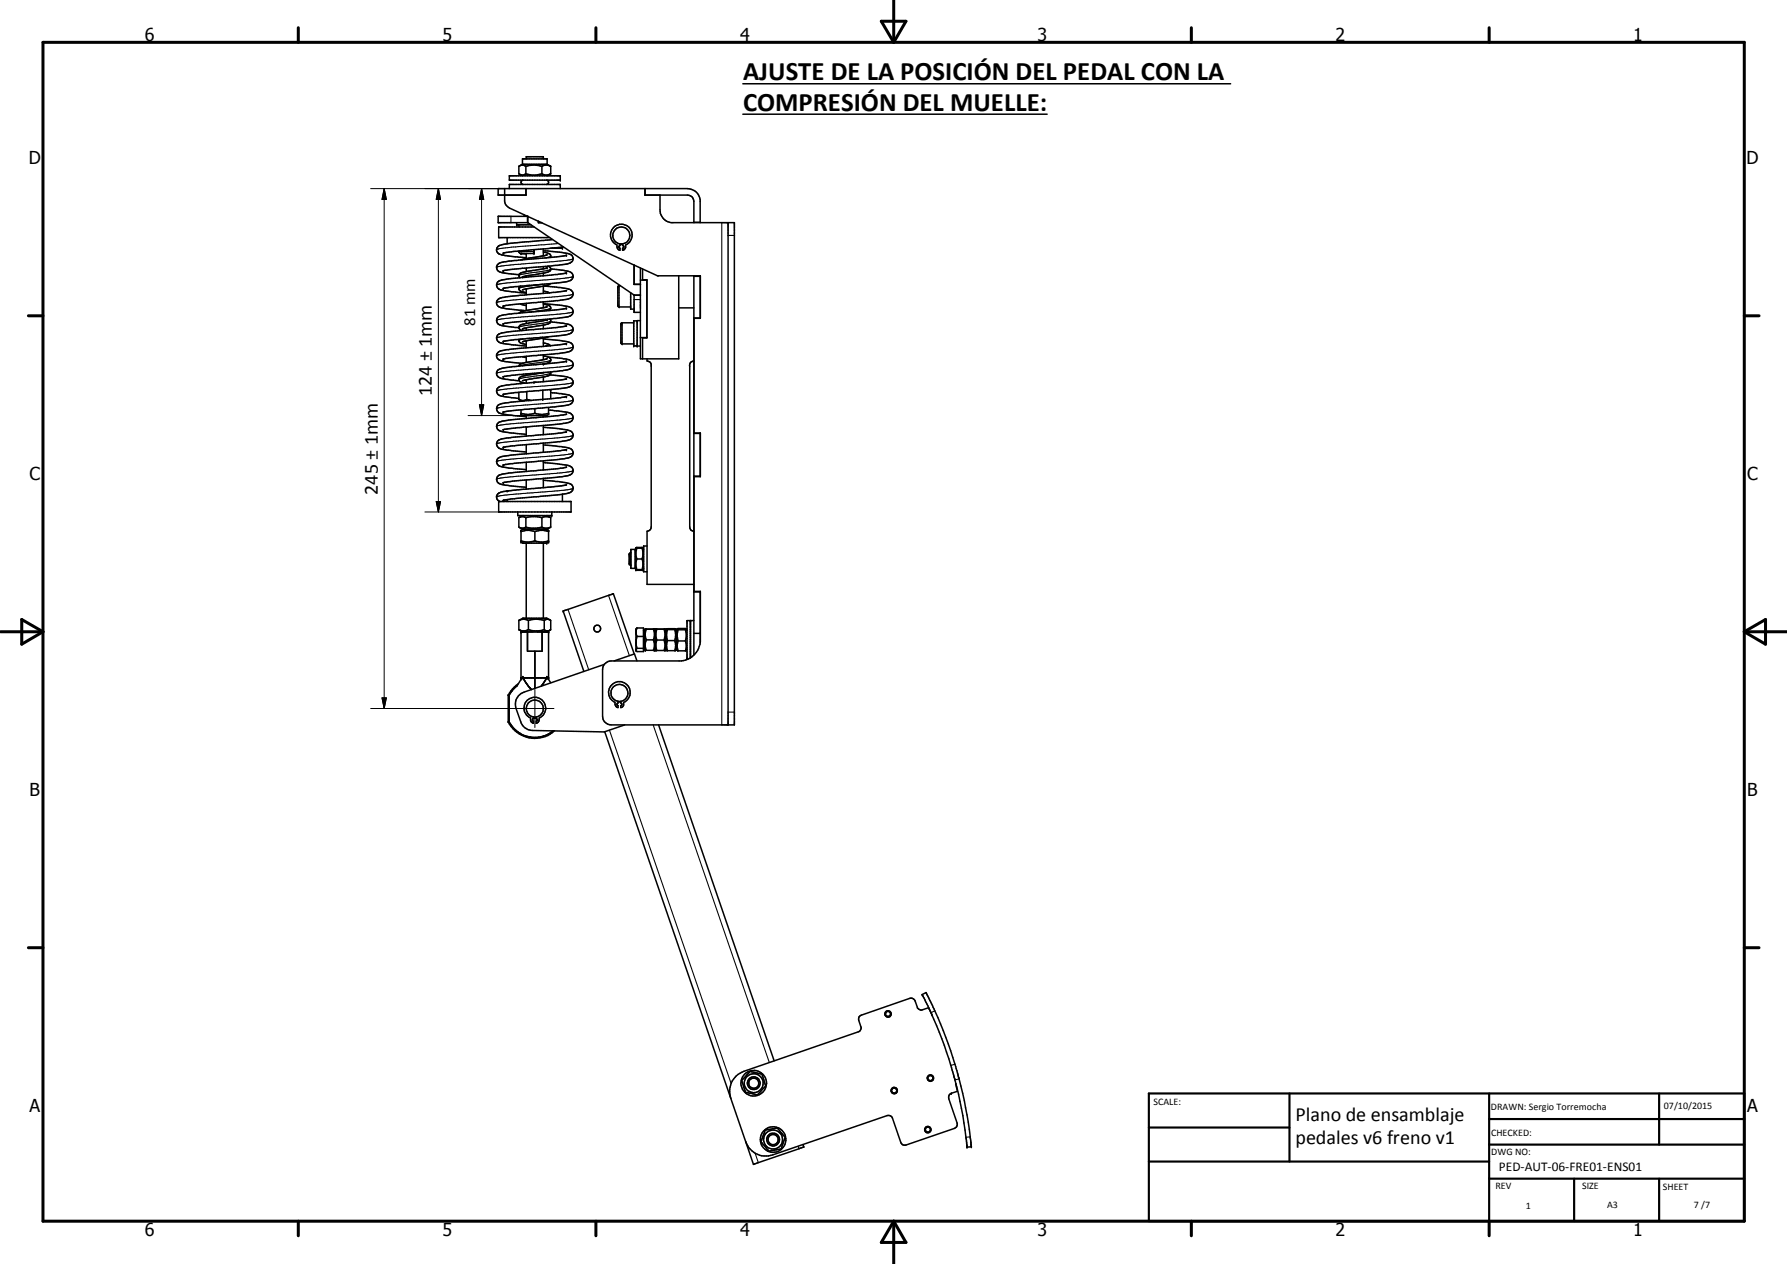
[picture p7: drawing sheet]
<svg xmlns="http://www.w3.org/2000/svg" width="420mm" height="297mm" viewBox="0 0 420 297" stroke-linecap="round" stroke-linejoin="round" font-family="sans-serif">
<g fill="none" stroke="#000" stroke-width=".35">
<path d="M174.7 19.7h114.6M122.8 38.6v-1.3h5.8v1.3M122.8 38.6h5.8M122.8 38.6l-.7 .4M123.6 39.1v1.8M123.6 39.1a1.3 1.3 0 0 0-1.6 0v1.8h.1M123.6 39.1a6.1 6.1 0 0 1 3.8 0M123.7 37.3v-.5h4.1v.5M127.4 39.1v1.8M127.4 39.1a1.96 1.96 0 0 1 2.1 0M128.6 38.6l.9 .5M129.5 39.1v1.8h-.1"/>
<path d="M174.7 26.8h71.5M117.1 50.8h7v1.5h-7zM118.6 44.3l.1 3.4 .3 .6 .8 .6 34.8 15.9h10l.1 10h-1.5v27h1.5v10.2h-1.5v27h1.5l-.1 12M119.2 55.8v1.5M119.3 57.3l-.8 .1a1.5 1.5 0 0 0-1.7 1.7 2.31 2.31 0 0 0 2.2 1l4.7 .5M119.7 41.3h12v1h-12zM119.7 44.3v-1h12v1M121.5 52.3v.5h3.3M122 52.8v.5M122 59v.3l.4 .3h3.1M122.1 40.9l.7 .4M122.7 59.6l1 .1"/>
<path d="M123 42.3a.51 .51 0 0 0-.5 .5 .51 .51 0 0 0 .5 .5M123.2 50.5v.3M123.6 44.3l.1 1.5h-6.6v-1.5h44.5a3 3 0 0 1 3 2.6v5.4M123.6 40.9a1.23 1.23 0 0 1-1.5 0M123.6 40.9h.3a5.9 5.9 0 0 0 3.5 0M123.7 59.6v1.1M124 50.8v1.5M124.1 52.3l25 17M125.5 53.3h-8.2v2.5h11.9M125.5 58.7v.9M125.6 58.7l-.1 .9M126.6 52v.3h.8"/>
<path d="M126.6 52v.3M127.4 40.9a1.87 1.87 0 0 0 2 0M127.7 58.5l-7 .6-2.4 .4M127.8 58.5v1.6M127.8 59.2l.3 .1a1.06 1.06 0 0 1 1.3 1.2M127.8 58.9l4.5 .5a3.5 3.5 0 0 1 2.3 .8 1.26 1.26 0 0 1-1.2 1.8l-5.7 .7M128.5 42.3a.51 .51 0 0 1 .5 .5 .51 .51 0 0 1-.5 .5M128.6 59.9l-.9 .2M129.4 40.9l-.8 .4M129.9 56.3l-10.6 1M132.2 58v.3h-2.7M132.4 58l-4.7 .5"/>
<path d="M133.2 60l-2.4 .4-11.6 1.1a2.31 2.31 0 0 0-2.4 1 1.25 1.25 0 0 0 1.3 1.6l3.9 .5M133.2 60h.1M145.8 57.4h.6M145.8 57.3v.4l-.3 .3 .3 .3v.5l-.4-.1-.3-.4v-.7a2.55 2.55 0 0 1-1-3.9 2.55 2.55 0 0 1 4 0 2.55 2.55 0 0 1-1 3.9 1.03 1.03 0 0 1-.5 1.2h-.2v-.5l.3-.2-.1-.3-.2-.1v-.4M151.6 44.3v1.5h10a1.45 1.45 0 0 1 1.5 1.5v5M155.2 45.8v3.5a3 3 0 0 0 2.6 3h14.9v118h-29a2.09 2.09 0 0 1-2-2v-10.9a2 2 0 0 1 2-2.1h16.5a5.1 5.1 0 0 0 4.5-4.4M163.1 52.2h1.5M171.2 52.3v118M122.1 79.8a.64 .64 0 0 0 .3 .8l1.3 .3M122.3 71.4l1.4 .4M122.4 67.2a.78 .78 0 0 0-.3 1 .78 .78 0 0 0 .9 .4l.7 .1M122.7 77.7l-4.4 .5a1.27 1.27 0 0 0-1.3 .6 1.27 1.27 0 0 0 .1 1.4l.5 .4 1 .2 5.1 .5"/>
<path d="M123.7 63v.8M123.7 64.8v.4M123.7 67.9v1.4M123.7 71.3v1.6M123.7 75.4v.6M123.7 77v.6M123.7 64.8l-.9 .3M127.7 60.1l-5.2 1M127.7 62.7l-4.9 .3-4.5 .6M127.7 75.1l-9.4 1M127.8 71.4l4.5 .4a3.5 3.5 0 0 1 2.3 .8 1.26 1.26 0 0 1-1.2 1.9l-4.1 .5M127.8 62.7v.5"/>
<path d="M127.8 64.2v.6M127.8 67.2v1.8M127.8 71v1.3M127.8 75.1v.3M127.8 76.4v.9M127.8 79.4v2M127.8 75.4l-3.6 .5a3.9 3.9 0 0 0-2.2 .9 .82 .82 0 0 0 .7 .9M127.8 71.4l.3 .1a1.06 1.06 0 0 1 1.3 1.1l-.3 .4M127.8 68.4l1.4 .4M127.8 79.7l4.8 .5a1.93 1.93 0 0 1 2.2 1.3 1.97 1.97 0 0 1-2.2 1.4l-4.9 .5M127.9 67.2l-5.1 .9M127.9 67.2l4.8 .5a1.86 1.86 0 0 1 2 1.5 1.89 1.89 0 0 1-2.2 1.2l-14.2 1.5"/>
<path d="M128.6 72.1h.1M128.6 72.1l-5.4 1-.8 .2-.3 .3M128.6 62.9l-5.3 1a.96 .96 0 0 0-1.2 1.2l.1 .2M128.6 62.9h.1M128.6 75.1l-.8 .3M128.9 62.5l.5 .5M128.9 79.2l-6.1 1.1M129.1 73l-9.9 .9a2.85 2.85 0 0 0-2.4 1 1.52 1.52 0 0 0 1.8 1.7l3.4 .4M129.2 75l.2 .1v.5M129.3 75l-1.6 .1M129.4 66.7l-.7 .4-.8 .1M129.4 75.6l3.5 .5a1.62 1.62 0 0 1 1.8 1.5 1.59 1.59 0 0 1-1.3 1l-5.3 .6-7 .6-2.8 .5"/>
<path d="M129.4 63v.5a5.9 5.9 0 0 1-3.1 .9l-2.6 .4M129.4 75.6v.2a8 8 0 0 1-3.9 1l-2.7 .5M129.4 63h.1M129.5 63.2l2.8 .3a3.1 3.1 0 0 1 2.4 1 1.11 1.11 0 0 1-.7 1.5l-2.4 .4-10.5 1-2.8 .4M133.2 64.1l-2.2 .4-8.3 .7-4.4 .5a1.27 1.27 0 0 0-1.3 .6 1.27 1.27 0 0 0 .1 1.5l.5 .3 1 .2 5.1 .6M133.2 68.3h.1M133.2 76.6l-2.2 .4-8.3 .7M133.2 76.6h.1M133.2 72.4l-4.1 .6M133.2 72.4h.1M133.2 64.1h.1M133.2 68.3l-2.6 .4-12.5 1.2a1.23 1.23 0 0 0-1.2 .8 1.23 1.23 0 0 0 .5 1.4l1.4 .4 4.8 .5"/>
<path d="M145.9 67.1l-.5 .1-.1 .2v4.6l.2 .1h2.8M148.3 68.8v3.8h.8M149 75.9h-2.8l-.2 .1v4.6l.2 .2h2.8M149.1 62.3v4.5h1.5M149.1 69.3v4.1h1.5M149.1 69.3h1.5M149.1 66.8h1.5M149.8 75.4h-.8v5.9h.8M150.6 79.3h1.5M150.6 63v21.3h9v-19.5M150.6 65.8h1.5M150.6 75.4h-.8v5.9h.8"/>
<path d="M151.1 63.2v2.5h1v13.7h-1v4.9M159.6 72.3h3.5M163.1 74.7h1.5M163.1 64.8v89.2M163.1 64.9h1.5M118.3 92.7h.1M118.4 84.3v.1M122 86l-3.9 .5a1.23 1.23 0 0 0-1.4 1.3 1.23 1.23 0 0 0 1.4 1.2l4 .5M122 92.2v1.7M122 93.9a1.76 1.76 0 0 0 1.9 0M122 93.9l.7 .4M122 92.2l-3.7 .5"/>
<path d="M122.5 97.1l.5 .1a4.4 4.4 0 0 0 2.8-.1M122.7 85.4l-.5 .2-.2 .4M122.7 94.3h-.5a12.3 12.3 0 0 0-5.1 .9 1.22 1.22 0 0 0-.2 1.4 1.22 1.22 0 0 0 1.2 .7l5.6 .6M122.8 83.8l.9 .2M123.4 90l-.9 .2a13.5 13.5 0 0 0-5.3 .9 1.21 1.21 0 0 0-.3 1.3 1.21 1.21 0 0 0 1.2 .7l3.9 .5M123.7 80.1v1.6M123.7 83.7v1.5M123.7 87.9v.3M123.7 89.2v.8M123.7 97.7v.6M123.9 93.9l1 .2M123.9 92v1.9"/>
<path d="M125.8 96v1.1M125.8 97.1l.2 .1a4.6 4.6 0 0 0 3-.1M126.1 89.8l-.6 .1M127.6 91.7v2.2M127.7 83.4l-9.4 1M127.8 83.4v1.1M127.8 87.5v.1M127.8 88.6v1.1M127.8 97.7v.3M127.8 100v2.2M127.8 87.6l-1.2 .2a14.6 14.6 0 0 0-4.5 1 .81 .81 0 0 0 .1 .8 .81 .81 0 0 0 .8 .4h.4M127.8 83.7l.8 .1a.76 .76 0 0 1 .8 .5 .76 .76 0 0 1-.2 .8l-1.5 .5"/>
<path d="M127.8 80.6l1.3 .3 .3 .3M127.8 84.5l-5.1 .9M128 87.5l-.2 .1M128.6 81.2l-.3 .1M128.6 81.2h.1M128.6 84.3l-.8 .2M128.9 83.9a17.4 17.4 0 0 1 5.3 .9 1.15 1.15 0 0 1 .5 1.3 1.15 1.15 0 0 1-1.1 .8l-2.9 .4-10.3 .9-2.1 .4M129 95.8v1.6l-.4 .3h-5.7l-.4-.3v-1.1M129 96.4l3.9 .4a1.61 1.61 0 0 1 1.8 1.4 2.06 2.06 0 0 1-2.2 1.3l-10.9 1-3.3 .5M129.3 91.6l.2 .1v2M129.3 88.1l-1.1 .4-5.4 1M129.3 88.1l3.5 .4a2.05 2.05 0 0 1 1.9 1 1.49 1.49 0 0 1-1.7 1.6l-11 1.1"/>
<path d="M129.4 87.4l-.1 .7M129.5 92.2l2.1 .3a4.9 4.9 0 0 1 3 .8 1.31 1.31 0 0 1-.1 1.4 1.31 1.31 0 0 1-1.3 .5l-14.9 1.6M133.2 89v.1M133.2 97.3v.1M133.2 84.9l-2.4 .4-8.8 .7M133.2 84.9h.1M133.2 97.3l-2.2 .4-6.7 .6a28.1 28.1 0 0 0-7.1 1 1.2 1.2 0 0 0-.3 1.4 1.2 1.2 0 0 0 1.2 .7l5.6 .7M133.2 80.7l-3.8 .6-5.2 .4a27.1 27.1 0 0 0-6.9 1 1.21 1.21 0 0 0-.4 1.4 1.21 1.21 0 0 0 1.3 .7l4.6 .6M133.2 89l-2 .4-7.8 .6M133.2 93.2l-10.5 1.1M152.1 84.3v.5l.7 .2 .3 .6v38.2l-.2 .7-.8 .3v12.5h11M163.1 84.8a.98 .98 0 0 0-.9 1.3l.1 38.1a.87 .87 0 0 0 .8 .6"/>
<path d="M117.3 117.9h17v2.4h-17zM118.3 101h.1M118.4 105.1h.1M119.2 117.4v.5M119.2 115.4h.4M123.7 100.3v2.2M123.7 104.5v2.1M123.7 108.6v2.2M123.7 112.8v2.1M127.7 104.1l-7.2 .7-2.2 .4M127.7 112.4l-7.2 .7-2.2 .4M127.8 108.7l3.8 .4a3.8 3.8 0 0 1 3.1 1.1 1.21 1.21 0 0 1-1.3 1.6l-5.7 .6"/>
<path d="M127.8 104.1v2.2M127.8 108.3v2.1M127.8 112.4v2.2M127.8 100.4l4.8 .5a1.93 1.93 0 0 1 2.2 1.4 1.87 1.87 0 0 1-2.2 1.3l-4.9 .5M127.8 104.6l4.8 .5a1.93 1.93 0 0 1 2.2 1.3 1.95 1.95 0 0 1-2.2 1.4l-14.3 1.5M127.8 112.9l4.8 .5a2.19 2.19 0 0 1 2.1 1.1 1.37 1.37 0 0 1-1.3 1.5l-1.1 .1M132.2 116.1v1.8M132.3 116.1l-11.8 1.1-2.2 .4M133.2 101.5l-2.2 .4-8.3 .7a14.7 14.7 0 0 0-5.6 .9 1.24 1.24 0 0 0-.2 1.4 1.24 1.24 0 0 0 1.2 .7l5.6 .6M133.2 109.8l-2.2 .4-7.2 .6a24.1 24.1 0 0 0-6.6 1 1.2 1.2 0 0 0-.3 1.3 1.2 1.2 0 0 0 1.2 .8l5.6 .6M133.2 109.8h.1M133.2 101.5h.1"/>
<path d="M133.2 113.9l-2.1 .4-8 .7a20.9 20.9 0 0 0-5.8 .9 1.08 1.08 0 0 0-.5 1.1 1.08 1.08 0 0 0 .7 .9M133.2 105.7l-8.3 .9a30.7 30.7 0 0 0-7.6 1 1.17 1.17 0 0 0-.5 1.3 1.17 1.17 0 0 0 1.3 .8l5.6 .7M163.1 101.9h1.5M163.1 111.9h1.5M121.7 120.3v.9h8v-.9M122.1 121.6l-.1 .1v2.2l.1 .1M122.1 121.6a1.42 1.42 0 0 1 1.5 .1M122.1 124l.8 .4M122.5 127.1a5.1 5.1 0 0 0 3.3 0M122.5 124.9l.5-.1a4.2 4.2 0 0 1 2.8 .1M122.9 124.4l-.4 .2v2.8l.4 .2h5.7l.4-.2v-2.8l-.4-.2M122.9 124.4h5.7"/>
<path d="M122.9 121.2l-.8 .4M123.6 121.7v2.2M123.6 123.9a1.42 1.42 0 0 1-1.5 .1M123.6 123.9a6.7 6.7 0 0 0 3.8 0M123.6 121.7a6.7 6.7 0 0 1 3.8 0M123.7 127.6v17.7M125.8 124.9v2.2M125.8 127.1a5 5 0 0 0 3.2 0M125.8 124.9l1.2-.3 2 .3M127.4 121.7v2.2M127.4 123.9l.8 .2 1.2-.1M127.8 127.6v17.7"/>
<path d="M128.6 121.2l.8 .4M129.4 121.6l.1 .1v2.2l-.1 .1M129.4 121.6l-1.2-.2-.8 .3M129.4 124l-.8 .4M148.2 129.8v3M148.2 129.8l-.3 .4v2.3l.3 .3M148.2 132.8h.1M148.2 129.8h.1M149.3 129.1h-1v4.5h1M149.3 129.1v4.5M149.3 133.6l.2 .3M149.5 133.9h.1"/>
<path d="M149.5 133.9h1.7M149.5 128.8h1.7M149.5 128.8l-.2 .3M149.7 128.7l-.2 .1M149.7 128.8l-.2 1 .2 1.6M149.7 131.4l-.2 .9 .2 1.6M149.7 128.7l-.1 .1M149.7 128.7h1.2M149.7 131.4h1.2M150.9 128.7l.3 .1M150.9 128.8l.3 1-.3 1.6M150.9 131.4l.3 .9-.3 1.6"/>
<path d="M150.9 128.7l.1 .1M151 128.7h.1M151.2 133.9l-.3 .1-1.3-.1M151.2 128.8l.1 .3M151.3 133.6l-.1 .3M152.1 128.3h-.8v6.1h.8M163.1 139.1h1.5M122 145.8l.9-.5h5.7l.9 .5v2.2a1.23 1.23 0 0 1-1.5 0M122 145.8v2.2M122 145.8a2.51 2.51 0 0 1 2.2 0M122 148a2.51 2.51 0 0 0 2.2 0M122 148l.9 .5"/>
<path d="M122.5 159.3v-10.8h6.5v10.8M122.5 159.3h.3M122.5 159.3l.1 .2 .2-.2M122.9 159.3h5.7M122.9 159l-.1 .3M122.9 159v.3M122.9 159.3l2.1 2.8M122.9 159l-1.3 2.2-.9 .7-1 1.5M124 148.5v4.5h3.5v-4.5M124.2 145.8a6.5 6.5 0 0 1 3.8 0M124.2 148a6.5 6.5 0 0 0 3.8 0M124.2 145.8v2.2"/>
<path d="M125.8 153v8.8M128 145.8v2.2M128.6 159l.9 1.4M128.6 159v.3M128.6 159.3l-1.3 1.9M128.6 159l.1 .3M128.7 159.3h.3M128.7 159.3l.2 .2 .1-.2M129.3 145.7l-.6-.2-.7 .3M129.3 148.1l-.7 .4M142.1 156.1l-18.9 6.5a2.99 2.99 0 0 0-1.9 3.9l1.2 3.2a2.9 2.9 0 0 0 2.7 2l16.9 .3 4.8-1.7M144.4 155.3l4.8-1.6 .6 1.6"/>
<path d="M149.1 153.7l-4.9-14.2-11.8 4.1 4.9 14.2M149.6 151.3l.2 1.1M149.6 148.8l.2 .8M149.6 147.7l.2-.1h1.5v5.5h-1.5l-.2-.3zM149.8 147.6l-.2 .7M149.8 152.4l-.2 .3M149.8 149.6l-.2 1M149.8 152.4h1.5M149.8 149.6h1.5M151.3 148.2h.2M151.3 152.5h.2M151.5 152.5l.2 .3h2.2l.1-.3"/>
<path d="M151.8 147.8l.1 .1M151.9 147.9h1.7M151.9 150.4l-.2 .9 .2 1.5M151.9 147.9l-.2 .9 .2 1.6M151.9 150.4h1.7M153.6 147.9l.3 .9-.3 1.6M153.6 150.4l.3 .9-.3 1.5M153.7 147.8l-.1 .1M154 148.1l-.1-.3h-2.2l-.2 .3v4.4M154 152.5l.3 .4h1.9l.3-.4M154 148.1v4.4M154.2 147.8h2.2"/>
<path d="M154.2 147.8l-.2 .3M154.4 150.4l-.2 .9 .2 1.6M154.4 147.9l-.2 .9 .2 1.6M154.4 150.4h1.8M156.2 150.4l.2 .9-.2 1.6M156.2 147.9l.2 .9-.2 1.6M156.4 147.8l.1 .3M156.5 148.1v4.4M156.5 152.5l.3 .4h2l.2-.4M156.7 147.8h2.2M156.7 147.8l.2 .2M156.7 147.8l-.2 .3"/>
<path d="M156.9 150.5a3.4 3.4 0 0 0 0 2.4M156.9 148l-.2 1.2 .2 1.3M156.9 148h1.8M156.9 150.5h1.8M158.7 148l.2 1.2-.2 1.3M158.7 150.5a3.4 3.4 0 0 1 0 2.4M158.9 147.8l-.2 .2M158.9 147.8l.1 .3M159 148.1v4.4M159 152.5l.4 .5M159.2 147.8l-.2 .3M159.2 147.8l.2-.1 2 .1"/>
<path d="M159.2 147.8l.2 .2M159.3 147.9v.1M159.3 147.7v.1M159.4 148l-.2 1 .2 1.6M159.4 150.6l-.2 .9 .2 1.5M159.4 150.6h1.8M159.4 153h1.8M159.4 148h1.8M161.2 148l.2 1-.2 1.6M161.2 150.6l.2 .9-.2 1.5M161.4 147.8l-.2 .2M161.4 147.8l.1 .3"/>
<path d="M161.5 152.5l-.3 .5M162.3 145.8v8.8M163.1 148.8h1.6M163.1 145.8h-1.6v9.1h.4M119.5 163.4h.2M119.5 169.7h.2M119.5 163.4v6.3M119.5 169.7a7 7 0 0 0 10.9 2M119.7 163.4v6.3M119.7 169.7a6.8 6.8 0 0 0 10.4 2M121.8 160.7l-1.3 1.2-1 1.5M125.4 168.7h.7"/>
<path d="M125.4 168.5v.4l-.2 .2v.3l.2 .1v.5l-.1-.1a1.03 1.03 0 0 1-.6-1.2 2.55 2.55 0 0 1-1-3.9 2.55 2.55 0 0 1 4.1 0 2.55 2.55 0 0 1-1 3.9l-.1 .8-.6 .5v-.5l.3-.3-.3-.3v-.4M142.2 172l29.6 86.1M145.3 164.9h.7M145.3 164.8v.4l-.2 .2 .2 .4v.5l-.5-.3-.2-.9a2.55 2.55 0 0 1-1-4 2.55 2.55 0 0 1 4 0 2.55 2.55 0 0 1-1 4v.7l-.3 .4-.3 .1v-.5l.2-.2-.2-.4v-.4M154.8 170.3l27.2 79M216.8 233.7l.9-.4 1.7 3.4a96.1 96.1 0 0 1 5.7 15.4l.4 1.2a110.7 110.7 0 0 1 2.6 14.1l.3 2.1-1 .1a98.8 98.8 0 0 0-10.6-35.9zM219.1 238.4l-.8-1.6-1.6 .6-.6-.2-.4-.3-.8-2-.4-.3h-.6l-11.6 4-.3 .3-.1 .7 .6 2.1-.5 .7-27.1 9.4a4.9 4.9 0 0 0-3.1 6.3M171.8 258.1l3.5 10.2M176.3 251.8l2.8 .6 .5 1.4 .4 1.4-1.9 2.1-2.9-.6-.3-1.1-.5-1.7zM223.7 256.9l-.5 .4-.1 .9 2 5.9-.2 .7-.5 .4-11.3 3.9h-.7l-.5-.5-2.1-6-.4-.3-.6-.2-27.1 9.3a4.9 4.9 0 0 1-6.4-3.1M223.7 256.9v.1M224.8 254.7l.3 1.8-1.4 .4"/>
<path d="M175.3 268.3l1.9 5.3 11.8-4-.2-.6M179.9 265.6l2.1-.4a.77 .77 0 0 1 1.2 .4l1.4 1.7-.7 2a.74 .74 0 0 1-1 .8l-1.3 .3a.8 .8 0 0 1-1.3-.4l-1.4-1.7z"/>
<circle cx="146.1" cy="55.4" r="2.01"/>
<circle cx="140.4" cy="147.7" r=".8"/>
<circle cx="125.7" cy="166.5" r="2"/>
<circle cx="145.6" cy="162.8" r="1.99"/>
<circle cx="208.8" cy="238.3" r=".76"/>
<circle cx="208.8" cy="238.3" r=".6"/>
<circle cx="177.2" cy="254.6" r="2.22"/>
<circle cx="177.2" cy="254.5" r="3"/>
<circle cx="177.2" cy="254.6" r="1.19"/>
<circle cx="177.2" cy="254.5" r="1.5"/>
<circle cx="210.2" cy="256.3" r=".6"/>
<circle cx="210.3" cy="256.3" r=".74"/>
<circle cx="218.7" cy="253.4" r=".61"/>
<circle cx="218.8" cy="253.3" r=".74"/>
<circle cx="181.7" cy="267.8" r="2.23"/>
<circle cx="181.8" cy="267.8" r="1.49"/>
<circle cx="181.8" cy="267.8" r="2.99"/>
<circle cx="181.8" cy="267.8" r="1.19"/>
<circle cx="218.1" cy="265.5" r=".75"/>
<circle cx="218.2" cy="265.5" r=".59"/>
</g>
<g fill="none" stroke="#000" stroke-width=".25">
<path d="M120.1 50.8v1.5M122 59.1h.1M122 59.1h3.5M131.3 57.2l-11.6 1a5.5 5.5 0 0 0-2.9 .5h-.1M169.7 52.3v118M171.2 55.3h1.5M116.7 75.3h.1M122 76.9v.1M122.1 67.7h.1M123.1 79.6l-1.1 .4M127.5 66.8l-4.1 .6-1.2 .2-.2 .2M129.5 63.2l-.4 .3-6.3 .9-.8 .4"/>
<path d="M129.5 60.2l-1.3 .4M129.5 72.4h.1M129.5 75.4a14.8 14.8 0 0 1-5.2 1l-2.3 .5M129.5 72.4l-1 .4-4.8 .6M134.7 77.5l-3.2 .5-13.2 1-1.6 .5M134.7 77.5h.1M134.7 73.3l-3.2 .5-12.4 1-2.4 .5M134.7 73.3h.1M134.7 77.4h.1M134.7 64.9h.1M134.7 73.2v.1M134.7 64.9l-1 .4-2.2 .2-13.2 1.1-1.4 .2-.2 .2"/>
<path d="M134.7 69.1l-.8 .3-2.8 .3-12 1-1.8 .2-.6 .3M134.7 77.4v.1M134.8 60.8l-.9 .3-2.1 .2-12.7 1.1-1.8 .2-.6 .3M145.6 72.1h.1M145.6 67.1v5M146.3 75.9h.1M146.3 75.9v4.9M149.1 70.4h1.5M116.7 83.6h.1M129.5 87.6l-.3 .2-1.4 .3-5 .7-.8 .4M129.5 84.6l-1.2 .4-3.9 .5-2.3 .5M134.7 89.9l-3.2 .5-12.1 1-2.3 .3-.4 .2"/>
<path d="M134.7 94.1l-3.6 .5-12 .9-1.8 .3-.6 .3M134.7 98.2l-3.2 .5-12.4 1-2 .3-.4 .2M134.7 98.2h.1M134.7 89.9h.1M134.7 94v.1M134.7 89.8h.1M134.7 85.7l-3.2 .6-12.4 .9-2 .3-.4 .3M134.7 81.5l-2.3 .5-13.3 1.1-2.4 .5M134.7 85.7h.1M134.7 94h.1M134.7 89.8v.1M134.8 98.1l-.1 .1"/>
<path d="M146.3 80.8h.1M116.7 112.6h.1M116.7 104.3v.1M134.7 114.8l-3.6 .6-12.3 .9-2.1 .5M134.7 114.8h.1M134.7 110.7l-2.6 .4-13.3 1.1-1.7 .2-.4 .2M134.7 110.7h.1M134.7 102.4l-3.6 .5-12.3 1-2.1 .4M134.7 102.4h.1M134.7 106.5l-2.3 .4-13.3 1.1-1.8 .2-.6 .3M134.7 110.6v.1M134.7 102.3v.1"/>
<path d="M134.7 106.4v.1M134.8 114.7l-.1 .1M143.1 139.9l4.9 14.2M133.6 143.2l4.8 14.2M143.3 171.6l28.6 83M153.6 170.3l27.3 79.4M171.2 167.3h1.5M219.8 237.5l-.9 .5M224.5 250.1l-.9 .3M225.5 253.5l-1 .3M177.5 271l.8 2.2M187.7 269.4l.2 .6"/>
<path d="M228.1 267.2l-1 .1"/>
</g>
<g fill="#000">
<circle cx="118.3" cy="59.5" r=".18"/>
<circle cx="121.5" cy="52.8" r=".18"/>
<circle cx="122.5" cy="59.6" r=".18"/>
<circle cx="124.1" cy="50.8" r=".18"/>
<circle cx="125.5" cy="59.6" r=".18"/>
<circle cx="131.7" cy="42.3" r=".18"/>
<circle cx="131.7" cy="43.3" r=".18"/>
<circle cx="131.7" cy="41.3" r=".18"/>
<circle cx="132.2" cy="58.3" r=".18"/>
<circle cx="133.2" cy="60" r=".18"/>
<circle cx="118.3" cy="67.8" r=".18"/>
<circle cx="118.3" cy="71.9" r=".18"/>
<circle cx="118.3" cy="63.6" r=".18"/>
<circle cx="118.3" cy="76.1" r=".18"/>
<circle cx="122.9" cy="77.3" r=".18"/>
<circle cx="122.9" cy="65.1" r=".18"/>
<circle cx="128.6" cy="75.1" r=".18"/>
<circle cx="128.6" cy="62.9" r=".18"/>
<circle cx="133.2" cy="72.4" r=".18"/>
<circle cx="133.2" cy="64.1" r=".18"/>
<circle cx="149.8" cy="75.4" r=".18"/>
<circle cx="118.3" cy="88.5" r=".18"/>
<circle cx="118.3" cy="92.7" r=".18"/>
<circle cx="118.3" cy="96.8" r=".18"/>
<circle cx="118.3" cy="80.3" r=".18"/>
<circle cx="118.3" cy="84.4" r=".18"/>
<circle cx="125.5" cy="89.8" r=".18"/>
<circle cx="127.6" cy="93.9" r=".18"/>
<circle cx="127.8" cy="85.6" r=".18"/>
<circle cx="128.6" cy="97.7" r=".18"/>
<circle cx="133.2" cy="93.2" r=".18"/>
<circle cx="133.2" cy="84.9" r=".18"/>
<circle cx="133.2" cy="80.8" r=".18"/>
<circle cx="149" cy="81.3" r=".18"/>
<circle cx="149.8" cy="81.3" r=".18"/>
<circle cx="118.3" cy="117.6" r=".18"/>
<circle cx="118.3" cy="105.2" r=".18"/>
<circle cx="118.3" cy="101" r=".18"/>
<circle cx="118.3" cy="109.3" r=".18"/>
<circle cx="118.3" cy="113.5" r=".18"/>
<circle cx="119.2" cy="115.4" r=".18"/>
<circle cx="133.2" cy="105.7" r=".18"/>
<circle cx="122.5" cy="127.4" r=".18"/>
<circle cx="122.5" cy="124.6" r=".18"/>
<circle cx="128.6" cy="124.4" r=".18"/>
<circle cx="128.6" cy="127.6" r=".18"/>
<circle cx="129" cy="127.4" r=".18"/>
<circle cx="129" cy="124.6" r=".18"/>
<circle cx="129.7" cy="121.2" r=".18"/>
<circle cx="147.9" cy="130.2" r=".18"/>
<circle cx="147.9" cy="132.5" r=".18"/>
<circle cx="149.5" cy="128.8" r=".18"/>
<circle cx="149.5" cy="133.9" r=".18"/>
<circle cx="151.2" cy="133.9" r=".18"/>
<circle cx="151.2" cy="128.8" r=".18"/>
<circle cx="122.5" cy="148.5" r=".18"/>
<circle cx="122.5" cy="159.3" r=".18"/>
<circle cx="122.6" cy="159.5" r=".18"/>
<circle cx="128.6" cy="145.3" r=".18"/>
<circle cx="129" cy="148.5" r=".18"/>
<circle cx="129" cy="159.3" r=".18"/>
<circle cx="132.4" cy="143.6" r=".18"/>
<circle cx="149.6" cy="152.8" r=".18"/>
<circle cx="151.5" cy="152.5" r=".18"/>
<circle cx="151.7" cy="152.8" r=".18"/>
<circle cx="151.7" cy="147.8" r=".18"/>
<circle cx="153.8" cy="152.8" r=".18"/>
<circle cx="153.9" cy="147.8" r=".18"/>
<circle cx="154" cy="152.5" r=".18"/>
<circle cx="154.2" cy="152.8" r=".18"/>
<circle cx="154.2" cy="147.8" r=".18"/>
<circle cx="156.4" cy="152.8" r=".18"/>
<circle cx="156.4" cy="147.8" r=".18"/>
<circle cx="156.5" cy="152.5" r=".18"/>
<circle cx="156.7" cy="147.9" r=".18"/>
<circle cx="156.7" cy="147.8" r=".18"/>
<circle cx="158.8" cy="147.8" r=".18"/>
<circle cx="158.8" cy="147.9" r=".18"/>
<circle cx="159" cy="152.5" r=".18"/>
<circle cx="159.2" cy="147.8" r=".18"/>
<circle cx="161.4" cy="147.8" r=".18"/>
<circle cx="162.3" cy="145.8" r=".18"/>
<circle cx="216.8" cy="233.7" r=".18"/>
<circle cx="219.1" cy="238.4" r=".18"/>
<circle cx="223.7" cy="256.9" r=".18"/>
<circle cx="227.4" cy="269.6" r=".18"/>
<circle cx="228.4" cy="269.5" r=".18"/>
</g>
<g fill="none" stroke="#000" stroke-width=".71">
<path d="M10.1 9.9h400v277.1h-400zM70.1 6.5v3.4M140.1 6.5v3.4M207.2 5h5.8l-2.9 4.9zM210.1 0v9.9M280.1 6.5v3.4M350.1 6.5v3.4M6.7 74.2h3.4M410.1 74.2h3.5M.1 148.5h10M5.1 145.6l5 2.9-5 2.9zM410.1 148.5h10"/>
<path d="M410.1 148.5l5-2.9v5.8zM6.7 222.7h3.4M410.1 222.7h3.5M70.1 287v3.4M140.1 287v3.4M210.1 287v10M210.1 287l2.9 5h-5.8zM280.1 287v3.4M350.1 287v3.4"/>
</g>
<path d="M270.1 257h140v30h-140zM303.2 257v16M350.1 257v30M390.1 257v12M270.1 265h33.1M270.1 273h80M350.1 277h60M350.1 269h60M350.1 263h60M370.1 277v10M390.1 277v10" fill="none" stroke="#000" stroke-width=".51"/>
<g fill="none" stroke="#000" stroke-width=".24">
<path d="M87.2 44.3h29.9M90.3 44.3l.5 2.6h-1zM90.3 44.3v122.2M103.1 44.3l.5 2.6h-1zM103.1 44.3v76M113.2 44.3l.5 2.6h-1zM113.2 44.3v53.4M110.1 97.7h12.8M112.7 95.1h1l-.5 2.6zM102.6 117.9h1l-.5 2.4zM99.9 120.3h17.4M87.2 166.5h43"/>
<path d="M89.8 164h1l-.5 2.5zM125.8 162v9"/>
</g>
<path d="M90.3 44.3l.5 2.6h-1zM103.1 44.3l.5 2.6h-1zM113.2 44.3l.5 2.6h-1zM112.7 95.1h1l-.5 2.6zM102.6 117.9h1l-.5 2.4zM89.8 164h1l-.5 2.5z" fill="#000"/>
<g font-size="6.3">
<text x="174.7" y="18.8">AJUSTE DE LA POSICIÓN DEL PEDAL CON LA</text>
<text x="174.7" y="26">COMPRESIÓN DEL MUELLE:</text>
</g>
<g font-size="4.7">
<text x="101.5" y="93.2" transform="rotate(-90 101.5 93.2)">124 ± 1mm</text>
<text x="88.8" y="116.2" transform="rotate(-90 88.8 116.2)">245 ± 1mm</text>
<text x="304.6" y="263.5">Plano de ensamblaje</text>
<text x="304.6" y="268.9">pedales v6 freno v1</text>
</g>
<g font-size="4.2">
<text x="34" y="9.6">6</text>
<text x="104" y="9.6">5</text>
<text x="174" y="9.6">4</text>
<text x="244" y="9.6">3</text>
<text x="314" y="9.6">2</text>
<text x="384" y="9.6">1</text>
<text x="6.8" y="38.7">D</text>
<text x="410.6" y="38.7">D</text>
<text x="7" y="112.9">C</text>
<text x="410.8" y="112.9">C</text>
<text x="7" y="187.1">B</text>
<text x="410.8" y="187.1">B</text>
<text x="7" y="261.4">A</text>
<text x="410.8" y="261.4">A</text>
<text x="34" y="290.4">6</text>
<text x="104" y="290.4">5</text>
<text x="174" y="290.4">4</text>
<text x="244" y="290.4">3</text>
<text x="314" y="290.4">2</text>
<text x="384" y="290.4">1</text>
</g>
<text font-size="3.9" x="111.7" y="76.6" transform="rotate(-90 111.7 76.6)">81 mm</text>
<text font-size="3.1" x="352.4" y="275.2">PED-AUT-06-FRE01-ENS01</text>
<g font-size="2.4">
<text x="271.2" y="259.7">SCALE:</text>
<text x="350.6" y="260.8">DRAWN: Sergio Torremocha</text>
<text x="391.2" y="260.6">07/10/2015</text>
<text x="350.6" y="267">CHECKED:</text>
<text x="350.6" y="271.4">DWG NO:</text>
<text x="351.6" y="279.3">REV</text>
<text x="372" y="279.4">SIZE</text>
<text x="391" y="279.6">SHEET</text>
<text x="358.7" y="284.1">1</text>
<text x="377.9" y="283.8">A3</text>
<text x="398.3" y="283.8">7 /7</text>
</g>
</svg>
